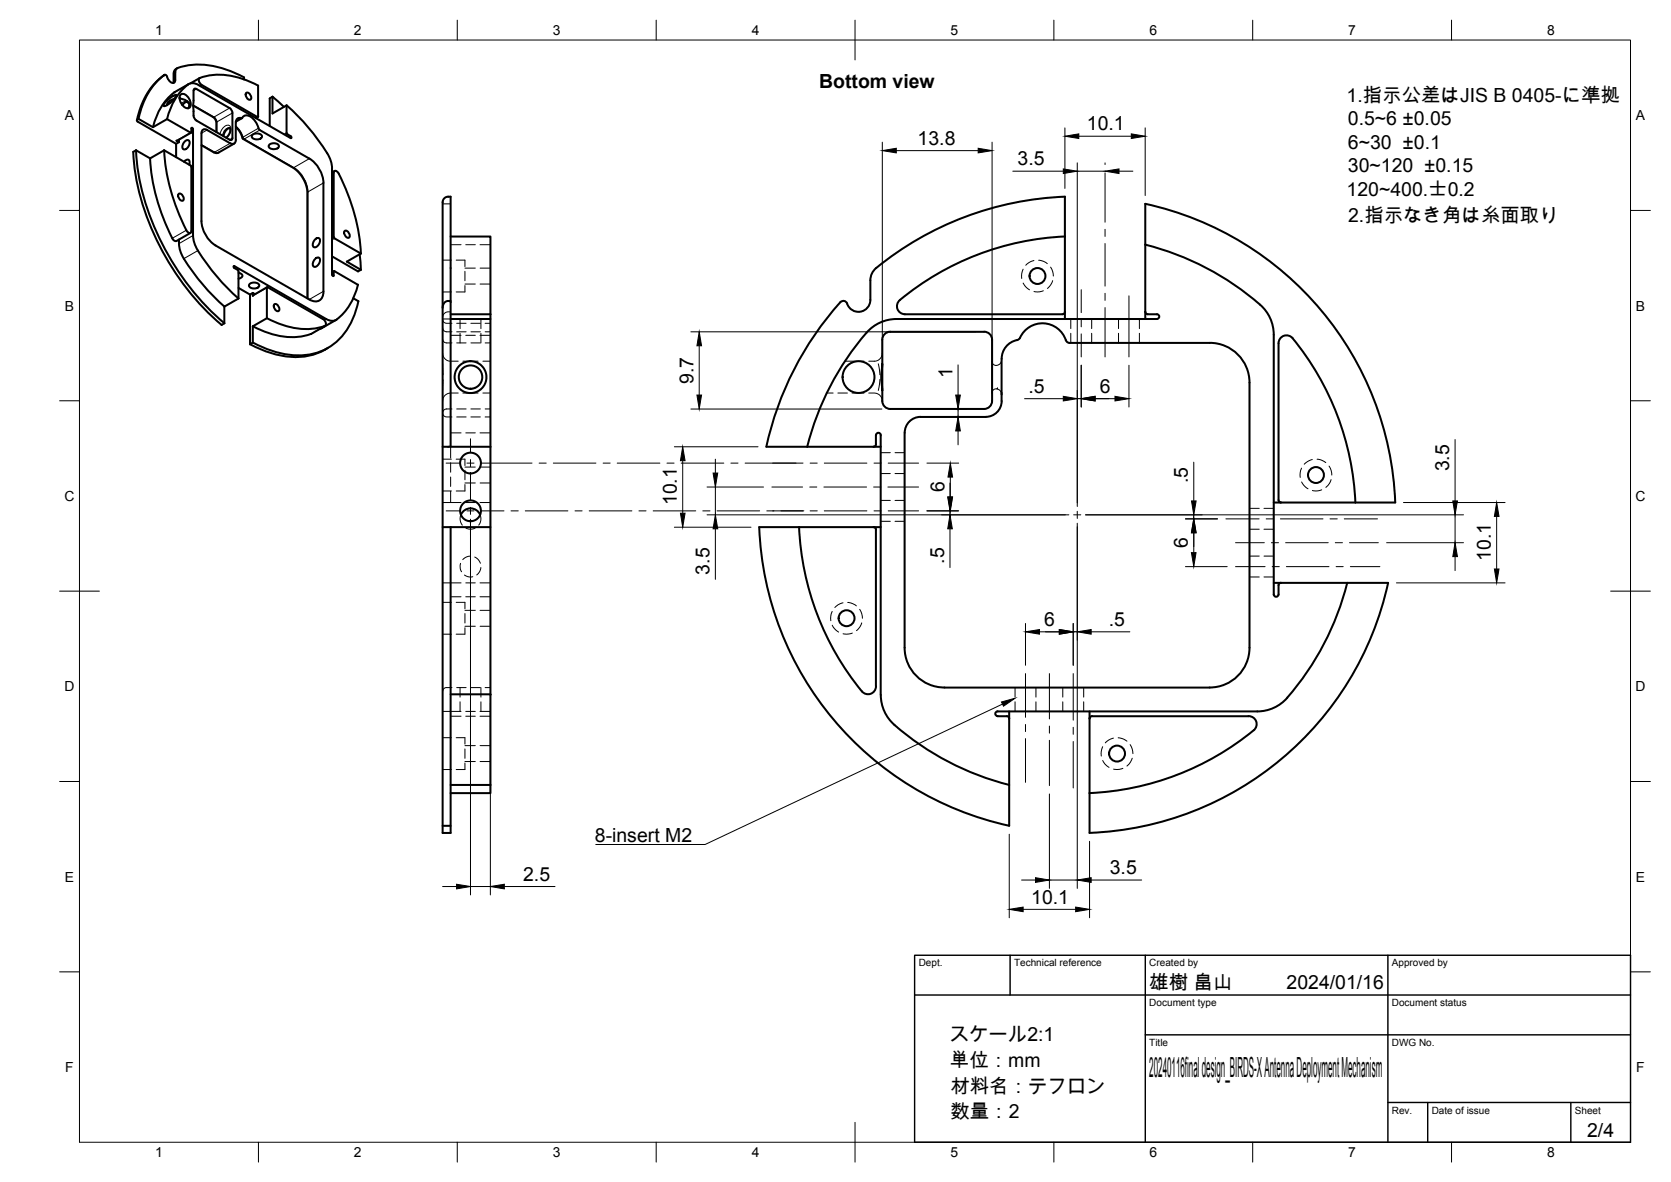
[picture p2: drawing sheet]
<svg xmlns="http://www.w3.org/2000/svg" width="420mm" height="297mm" viewBox="0 0 420 297" stroke-linecap="round" stroke-linejoin="round" font-family="sans-serif">
<!-- layer: Visible -->
<g fill="none" stroke="#000" stroke-width=".51">
<path d="M41.1 19l-2 1.8-2.1 2.7-1.6 3.2-1 3.5M41.4 18.8a17.6 17.6 0 0 0-6.6 11M41.4 18.8l-.2 .2M41.4 18.8l.4 .1 .2 .4M44.5 17.2a1.43 1.43 0 0 0-.9 1.3v2.4M44.6 17.1a20 20 0 0 1 15.4 1.6l1.4 .7M44.6 17.1l-.5 .7-.1 2.7a.97 .97 0 0 1-1.6-.5l-.4-.7M50.2 19.6l-2.3 1.4M61.4 19.5v.5M34.2 37.7a62.5 62.5 0 0 0 14.2 35.4l4.7 5.1 3.3 3M34.8 29.9l-.4 .3 .2 .4 9.7 5.5v3.4M34.8 29.9l3.7 2.1 3.5-2.1"/>
<path d="M37.7 39.8l-3.5-2-.7 .4a62.5 62.5 0 0 0 14.2 35.3l4.7 5.1 3.3 3.1M37.7 39.8a48.9 48.9 0 0 0 5.9 20.5l.8 .3 3.5-2.1M41.3 37.8l6.6 3.8 .2 .3M41.3 37.8l-3.6 2M41.3 37.8a48.5 48.5 0 0 0 5.9 20.5 .52 .52 0 0 0 .9 .1v-16.4M42 25.3l1.3-1.1 1-.3-.2 .6-1.1 1.2-1 .7-.9 .2 .1-.5zM42 29.9l5.9 3.4 .2-.1M42 29.9a14.8 14.8 0 0 1 5.6-8.9h1.3l1 .4 23.2 13.3M42.2 25.7l.5 .2M43.8 24.9a2.04 2.04 0 0 0-1.8 1.5M43.9 23.2a14.9 14.9 0 0 0-5.4 8.8M44.4 35.4l.6 .3-.7 .4"/>
<path d="M45 35.1v.6M45.2 24.8a2.14 2.14 0 0 1 2.4 1.6l-.3 .8M45.4 23.8a1.62 1.62 0 0 1 2.2 1 1.63 1.63 0 0 1-.2 2.4 2.49 2.49 0 0 1-2-3.4zM46.5 35.5a.67 .67 0 0 1 1.1 0 1.6 1.6 0 0 1-1.5 2 1.47 1.47 0 0 1 .4-2zM46.9 25.6l.6 .3M47.1 25.5l-.7 .4-.6 .5M47.4 21.1l-3.5 2.1M48 33.3l-3.6 2.1M48.1 33.2v-.9l.2-.2 .3 .4-.1 26.7M48.6 26.6l5.2 3 .6 1v2.6M50.7 33.5v22.1a7.8 7.8 0 0 0 3.5 6.1l23.6 13.6M52.1 32.7l5.8 3.3"/>
<path d="M52.1 32.7a.86 .86 0 0 0-1-.1 .86 .86 0 0 0-.4 .9M56.2 34.2l.6-1.4 .9-.6 .2 .3-.1 .9-1 1.2M57.7 35.1l-8.6-5a2.43 2.43 0 0 1-.4-2.2v-5.1v-.3l.4-.2 8.9 5.1 .4 1v6.3l-.2 .5-.5-.1M58.9 36.1l-4.4 2.4-.8-.2-3-1.8M59.3 31.9l1 1.1 .6 1.6M59.3 30.8v4.4M59.3 35.2a.86 .86 0 0 1-.4 .9 .86 .86 0 0 1-1-.1M60.7 29.7h.1a1.53 1.53 0 0 1 2.7 0l.7 .9 1.1 2.1 12.5 7.2M60.7 29.7a.99 .99 0 0 0-1.1 .1 .99 .99 0 0 0-.3 1M60.8 29.7l-1.5 .9M61 34.6l.2 .4 12.9 7.4 1.6 1.7 1.1 1.9 .5 2.1v26.9M62 23.3a1.16 1.16 0 0 1 1 1.7 1.16 1.16 0 0 1-1-1.7z"/>
<path d="M63.4 34a1.6 1.6 0 0 1 2.5 .3 1.5 1.5 0 0 1-2.6 0zM64.9 29.4l-.6 .3M64.9 21.5v7.8M64.9 21.5a18.1 18.1 0 0 0-14.7-1.9 1.16 1.16 0 0 0 .5 1.7l14 8.1 .2-.2M67.6 36.5a1.6 1.6 0 0 1 2.5 .2 1.5 1.5 0 0 1-2.6 0zM68.5 24.3l2.9 2.5M72.1 26.5v6.9l.2 .3 .8 .5M72.1 26.5l-3.6 2v-4.2l-.7 .4v7M72.1 26.5a49.6 49.6 0 0 1 11 13.6l.4 2.2v26.7M73.1 34.2l.2 .4-.2 .1M77.8 39.8a7.8 7.8 0 0 1 3.5 6.2v27.2a2.16 2.16 0 0 1-1 2.3 2.16 2.16 0 0 1-2.5-.2M45 48.7a1.16 1.16 0 0 1 1 1.7 1.16 1.16 0 0 1-1-1.7z"/>
<path d="M46.3 40.7a.83 .83 0 0 1 1.3-.3v1M48.5 59.2l.3 1.6 1 2.2M83.5 43l.1 .2M84.1 43l-.6 .3M86.7 58a1.16 1.16 0 0 1 1 1.7 1.16 1.16 0 0 1-1-1.7zM113.3 59.4h10v19.6M267.8 59.4a69.3 69.3 0 0 0-41.9 16.4 2 2 0 0 0-.2 2.1 2 2 0 0 0 1.8 1.1M45 60.2a8.4 8.4 0 0 0 2 5.9 54.2 54.2 0 0 0 9.4 10.9M49.7 63a54.6 54.6 0 0 0 10.3 12M58.9 67.4l.9 .4 .2 .4v6.8M58.9 66.9l23.1 13.3M58.9 66.9l-.2 .1 .2 .4"/>
<path d="M60 72.4l2.9 1.6v12.5M60 75l-3.6 2.1v4.1l-.7 .5M60 68.6a.83 .83 0 0 1 .9 .9l-.9 .5M62.7 71.5a1.6 1.6 0 0 1 2.5 .3 1.5 1.5 0 0 1-2.6 0zM63.6 73.6l-.7 .4M64.1 73.9l-.5-.3v.7v-.1M67.1 80a18.1 18.1 0 0 0 14.6 1.9M67.1 80l.1-7.8 14 8M67.1 80l-3.5 2v4.1l-.7 .4M67.2 72.2l-3.6 2M69 76.4a1.16 1.16 0 0 1 1 1.8 1.16 1.16 0 0 1-1-1.8zM79.3 65a.67 .67 0 0 1 1.1 0 1.6 1.6 0 0 1-1.5 2 1.47 1.47 0 0 1 .4-2z"/>
<path d="M79.3 60.1a.67 .67 0 0 1 1.1 0 1.6 1.6 0 0 1-1.5 2 1.47 1.47 0 0 1 .4-2zM83.5 69l.4 .4v-1.1l.2-.1 5.9 3.4M84 68.1l-.5 .3M88.8 75l1.3 .7M90 71.5a14.9 14.9 0 0 1-5.7 9l-1.3 .1-1-.4M90.1 75.7a16.7 16.7 0 0 1-8.7 12.3 17.9 17.9 0 0 1-13.8-.1l-4-1.8M90.4 63.9l.3 3.9M90.7 63.7a48.3 48.3 0 0 0-5.9-20.6 .52 .52 0 0 0-.8 0l-.1 16.6 6.8 4-3.5 2.1 3.5 2-.7 .4-6.5-3.8M113.3 75.6l-.9 .1-.5 .2-.4 .6-.2 .9M113.3 79h10M123.3 79v33.3M211.3 76a80 80 0 0 0-18.6 36.3"/>
<path d="M211.3 75.9a.99 .99 0 0 1 1.7 .4 3 3 0 0 0 3.3 2 3 3 0 0 0 2.5-2.9v-5l.4-1.7a7.1 7.1 0 0 1 3-2.8 80 80 0 0 1 45.6-16.5v30.8M267.8 78.4l-.2 .4-.4 .2h-39.7M288 61.5a69.4 69.4 0 0 1 29.5 15.7 10 10 0 0 1 2.8 6.9v65.3a.6 .6 0 0 0 .6 .6 .6 .6 0 0 0 .6-.6v-2.6l.6-.3M288 78.4l.3 .5 2.6 .1a.59 .59 0 0 1 .6 .6 .59 .59 0 0 1-.6 .6h-65.5a10.5 10.5 0 0 0-8.7 4.8 70 70 0 0 0-13.7 27.3M62.9 86.5a20.9 20.9 0 0 0 16.6 2.4l2.9-1.5M81.2 80.2l.6 .6a.78 .78 0 0 1-.1 1.1M81.7 81.9l-3.5 2a16.8 16.8 0 0 1-13.3-1.3l-1.3-.6M84.5 80.4l-4 2.2M113.3 80.2h10M221.8 91.5v6.6l-.2-2.9zM221.8 91.5v-6.1a2 2 0 0 1 2-2h23.6a1.97 1.97 0 0 1 2 2v15.4a2 2 0 0 1-2 2h-23.6a2 2 0 0 1-2-2v-2.7M251.8 98.7v.4"/>
<path d="M251.8 90.2v10.6M255.7 85.5a4.8 4.8 0 0 0-3.8 4.7M255.7 85.5a1.67 1.67 0 0 0 1.2-1.3 6.2 6.2 0 0 1 6.1-2.9 6.2 6.2 0 0 1 5.1 4.5l.9 .4M268.9 86.2h35.3a10 10 0 0 1 10 10v66.6M288 80.2v-29a80 80 0 0 1 62.8 75.1h-30.5M321.5 86.3v39.4l.2 .4 .4 .2M325 85a70 70 0 0 1 15.8 41.3M325 85a2 2 0 0 0-2.2-.6 2 2 0 0 0-1.3 1.9M111.3 112.3h2v-62.9l-1.3 .2-.5 .6-.2 .6v158.5h2v-76.8M113.3 112.3h10M123.3 112.3v20.2M192.7 112.3h28.7"/>
<path d="M219.7 112.3l.5-.4v-2.5a.61 .61 0 0 1 .6-.6 .61 .61 0 0 1 .7 .6l-.1 65.2a10.7 10.7 0 0 0 4.9 8.8 70 70 0 0 0 27.5 13.9M227.5 108.8v54M251.9 100.8a4 4 0 0 1-4.1 4h-16.3a4 4 0 0 0-4 4M111.3 132.5h2M113.3 132.5h10v42M120.7 129.4a2.61 2.61 0 0 0-2.4-1.7 2.61 2.61 0 0 0-2.4 1.7M200.9 132.5a70 70 0 0 0 15.8 41.2M219.7 132.5l.4 .1 .2 .5-.1 39.4a1.98 1.98 0 0 1-1.3 1.9 1.98 1.98 0 0 1-2.2-.7M221.4 132.5h-30.5a80 80 0 0 0 62.9 75l-.1-28.7M320.3 146.5h28.7a80 80 0 0 1-75 62.8v-30.5M338.7 146.5a69.7 69.7 0 0 1-15.7 29.5 10 10 0 0 1-6.9 2.8h-65.2a.61 .61 0 0 0-.6 .6 .61 .61 0 0 0 .5 .6h2.4l.4 .1 .2 .5M113.3 174.5h10"/>
<path d="M123.3 174.5v22.8M227.5 162.8a10 10 0 0 0 10 10M237.4 172.8h66.8M314.2 162.8a10 10 0 0 1-10 10M113.3 197.3h10M123.3 197.3v2h-10M274 180.6l.1-.5 .5-.1h39.4a1.98 1.98 0 0 1 1.9 1.3 1.98 1.98 0 0 1-.7 2.2M315.2 183.5a70 70 0 0 1-41.2 15.8M111.3 207.5h2"/>
<circle cx="260.9" cy="69.4" r="2"/>
<circle cx="118.3" cy="94.8" r="4"/>
<circle cx="118.3" cy="94.7" r="2.94"/>
<circle cx="215.9" cy="94.8" r="4"/>
<circle cx="118.3" cy="116.4" r="2.61"/>
<circle cx="330.9" cy="119.4" r="2"/>
<circle cx="118.3" cy="128.4" r="2.61"/>
<circle cx="212.9" cy="155.4" r="2"/>
<circle cx="280.9" cy="189.4" r="2"/>
</g>
<!-- layer: Hidden -->
<g fill="none" stroke="#000" stroke-width=".25">
<path d="M111.3 51.2h2M111.3 65.4h2.2M111.3 73.4h2.2M113.3 78.4a1.56 1.56 0 0 0-2 1.4M113.3 61.5h2.6M114.7 65.4h2.2v1.6M116.9 68.2v2.4M116.9 71.8v1.6h-2.2M116.9 67.4h2.6M116.9 71.4h2.6M117.1 61.5h2.4M120.7 61.5h2.6"/>
<path d="M120.7 67.4h2.6M120.7 71.4h2.6M257.3 67.7l-.4 1.1v1.2M257.3 71.1l.5 .9 1.1 .8M260 65.5l-1.3 .5-.8 .7M261.2 65.4l1.3 .3 .8 .6M262.3 73.1l-.9 .2h-1.4M264.2 67.1l.5 1.1 .2 1.2M264.7 70.5l-.5 1-.8 1M111.3 91.4l.1 2.8M111.3 82.4a1 1 0 0 0 1 1h1.3M111.3 85.2a1 1 0 0 0 1 1h1.3"/>
<path d="M111.3 88.8a2 2 0 0 0 2 2h1.9M111.3 80.2a1 1 0 0 0 1 1h1.3M111.3 80.2h2M111.4 95.4l-.1 2.7M113.3 84.3h2.6M114.3 94.4v.8M114.8 83.4h2.4M114.8 86.2h2.4M114.8 81.2h2.4M115.2 98.8h-1.9a2 2 0 0 0-2 2M115.7 80.2v2.4M115.7 83.8v2.4"/>
<path d="M116.4 98.8h3.8M116.4 90.8h3.8M117.1 97.5l.9 .2 1.5-.2M117.1 84.3h2.4M118.4 83.4h2.4M118.4 86.2h2.4M118.4 81.2h2.4M120.7 84.3h2.6M120.9 80.2v2.4M120.9 83.8v2.4M121.4 98.8h1.9M121.4 90.8h1.9"/>
<path d="M122 83.4h1.3M122 86.2h1.3M122 81.2h1.3M122.3 94.4v.8M207.9 98.8h1.6M210.7 98.8h2.4M212.4 90.8h4.9M214.2 98.8h3.1M218.4 98.8a3.7 3.7 0 0 1 2.4 .2l.8 .8 .2 1M220.8 91.4l.5 2.8M221.2 95.4l-.4 2.7M221.8 88.8a2.05 2.05 0 0 1-2 2h-1.4"/>
<path d="M249.4 98.7a1.2 1.2 0 0 1 1.2-.9 1.2 1.2 0 0 1 1.2 1v.3M250.8 97.5l-.1 .2zM251.8 90.4a1.21 1.21 0 0 1-1 1.4 1.21 1.21 0 0 1-1.4-1M269.2 80.2v2.4M269.2 83.8v2.4M274.5 80.2v2.4M274.5 83.8v2.4M281.2 80.2v2.4M281.2 83.8v2.4M286.5 80.2v2.4M286.5 83.8v2.4M111.3 115.4h2.2"/>
<path d="M113.3 112.3v2.8M113.3 116.3v2.4M113.3 119.9v2.3M113.3 108.8h2.6M113.6 102.8h-1.3a1.01 1.01 0 0 0-1 1 1.01 1.01 0 0 0 1 1h1.3M114.7 115.4h2.2v1.6M114.8 102.8h2.4M114.8 104.8h2.4M116.9 118.2v2.4M116.9 117.4h2.6M117.1 108.8h2.4M118.4 102.8h2.4"/>
<path d="M118.4 104.8h2.4M120.7 108.8h2.6M120.7 117.4h2.6M122 102.8h1.3M122 104.8h1.3M221.4 113.8h2.5M221.4 119h2.5M225 113.8h2.5M225 119h2.5M327.3 117.7l-.4 1.1v1.2M330 115.5l-1.3 .5-.8 .7M331.2 115.4l.8 .1 1.4 .8"/>
<path d="M334.2 117.1l.5 1.1 .2 1.2M111.3 126.3h4.6M111.3 123.4h2.2M113.3 123.4v2.9M115.9 129.4l-.2 1.4 .5 1.2M116.9 121.8v1.6h-2.2M116.9 121.4h2.6M117.1 126.3h2.4M117.2 132.7l1.1 .3 1.2-.3M118.3 139.7l-.9 .2-1 .7M119.4 140l1 .7 .4 .8M120.7 126.3h2.6"/>
<path d="M120.7 121.4h2.6M120.7 129.4l.2 1.4-.5 1.2M221.4 131h2.5M221.4 125.8h2.5M225 131h2.5M225 125.8h2.5M314.2 127.7h2.4M314.2 133h2.4M314.2 139.7h2.4M317.8 127.7h2.5M317.8 133h2.5M317.8 139.7h2.5"/>
<path d="M327.3 121.1l.6 .9 1 .8M332.3 123.1l-1.4 .3-.9-.1M334.7 120.5l-.5 1-.8 1M111.3 146.5h4.6M111.3 151.4h2.2M111.3 159.4h2.2M113.3 150h2.6M114.7 151.4h2.2v1.6M115.8 141.6l-.1 1.4 .4 .7M116.8 144.5l.8 .4h1.3M116.9 154.2v2.4M116.9 157.8v1.6h-2.2"/>
<path d="M116.9 153.4h2.6M116.9 157.4h2.6M117.1 146.5h2.4M117.1 150h2.4M120.7 146.5h2.6M120.7 150h2.6M120.7 153.4h2.6M120.7 157.4h2.6M120.9 142.6l-.4 1.2-.6 .7M209.3 153.7l-.4 1.1v1.2M209.3 157.1l.5 .9 1.1 .8M212 151.5l-1.3 .5-.8 .7"/>
<path d="M213.1 151.4l.9 .1 1.3 .8M214.3 159.1l-1.4 .3-.9-.1M216.2 153.1l.5 1.1 .2 1.2M216.7 156.5l-.5 1.1-.9 .9M314.2 145h2.4M317.8 145h2.5M111.3 178.8h4.6M113.3 180h2.6M113.6 172.8h-1.3a1 1 0 0 0-1 1M114.8 172.8h2.4M115.7 172.8v2.4M115.7 176.4v2.4"/>
<path d="M117.1 180h2.4M117.1 178.8h2.4M118.4 172.8h2.4M120.7 180h2.6M120.7 178.8h2.6M120.9 172.8v2.4M120.9 176.4v2.4M122 172.8h1.3M255.2 172.8v2.4M255.2 176.4v2.4M260.5 172.8v2.4M260.5 176.4v2.4"/>
<path d="M267.2 172.8v2.4M267.2 176.4v2.4M272.5 172.8v2.4M272.5 176.4v2.4M111.3 185.4h2.2M111.3 193.4h2.2M114.7 185.4h2.2v1.6M116.9 188.2v2.4M116.9 191.8v1.6h-2.2M116.9 187.4h2.6M116.9 191.4h2.6M120.7 187.4h2.6"/>
<path d="M120.7 191.4h2.6M277.3 187.6l-.4 1.2v1.2M277.3 191.1l.5 .9 1.1 .8M280 185.5l-1.3 .5-.8 .7M281.2 185.4l1.3 .3 .9 .6M282.3 193.1l-.9 .2h-1.4M284.2 187.1l.5 1.2 .2 1.1M284.7 190.5l-.5 1-.8 1"/>
</g>
<!-- layer: Visible Narrow -->
<g fill="none" stroke="#000" stroke-width=".25">
<path d="M41.2 18.9l-.1 .1M41.2 18.9a17.6 17.6 0 0 0-6.6 11.1M41.2 18.9h.1M41.4 18.8l-.2 .1M43.9 18.2v2M43.9 18.2l-.2 .3M44.1 18.1l-.2 .1M44.3 17.3l-.3 .3-.1 .6M42.3 25.6l.6 .1M43.9 20.2l-.2 .6M43.9 20.2l-.2 .3M44.1 20.1l-.2 .1"/>
<path d="M47 25.5l.3 .1M47 25.4a1.55 1.55 0 0 0-1.4 .7M47.3 21.3l-3.6 2M47.9 33.3l-3.5 2.1M48.5 32.5l-.4 .3M48.6 26.4l5.2 3M49.4 22.4l-.7 .4M50.7 36.3l3.3 1.9M50.7 21.3l-.5 .3M52.1 32.7l-1.4 .8M53.8 29.4h-.2M53.8 29.4l.5 .5 .2 .7"/>
<path d="M54 38.2l-.3 .1M54 38.2l.5 .2 .5-.1M54.5 30.6l-.1 .2M54.5 30.6v2.7M55.3 33.7l.4-1a1.58 1.58 0 0 1 2.1-1.1 2.36 2.36 0 0 1-.8 3.1M57.7 27.2l-3.9 2.2M57.8 32.2a1.75 1.75 0 0 0-1.8 1.9M57.9 36l-3.9 2.2M58.4 34.7l-.7 .4M58.4 28.4l-3.9 2.2M59.3 31.7l1.1 1.2 .7 1.6M60.7 29.7l-1.4 .8"/>
<path d="M61.1 34.5l-.1 .1M61.1 34.5l.3 .4M61.4 34.9l12.5 7.2M61.4 34.9l-.2 .1M64.7 29.4l-.4 .2M65 32.2l-3.9 2.3M65.3 32.7l-3.9 2.2M72.1 33.4l-.7 .3M72.3 33.7l-.5 .3M73.1 34.2l-.5 .3M77.8 39.9l-3.9 2.2M46.9 57.9l-3.6 2"/>
<path d="M48.5 59.2l-3.5 2M73.9 42.1a7.8 7.8 0 0 1 3.5 6.1M73.9 42.1h-.2M77.4 48.2v26.9M77.4 48.2l-.1 .2M81.3 46l-3.9 2.2M83.9 59.5l-.4 .3M83.9 43.4l-.4 .3M84.1 59.9l-.6 .4M49.7 63l-3.5 2M58.9 66.9l-.2 .1M67.1 72.3l-3.5 2"/>
<path d="M81.3 73.2l-3.5 2.1M83.9 68.3l-.4 .2M83.9 69.2l-.2 .1M81.7 81.9l-3.6 2.1M82 80.2l-.5 .2"/>
</g>
<!-- layer: BORDER -->
<g fill="none" stroke="#000" stroke-width=".25">
<path d="M20 10.1h390v276.9h-390zM65 5.1v5M115 5.1v5M165 5.1v5M215 5.1v10M265 5.1v5M315 5.1v5M365 5.1v5M15 52.9h5M410 52.9h5M15 100.7h5M410 100.7h5"/>
<path d="M15 148.6h10M405 148.6h10M15 196.4h5M410 196.4h5M15 244.2h5M410 244.2h5M65 287v5M115 287v5M165 287v5M215 282.1v9.9M265 287v5M315 287v5"/>
<path d="M365 287v5"/>
</g>
<!-- layer: TITLEBLOCK -->
<path d="M230 240.1h180v46.9h-180zM230 250h180M254 240.1v9.9M288 240.1v46.9M349 240.1v46.9M288 260.1h122M349 277.1h61M359 277.1v9.9M395 277.1v9.9" fill="none" stroke="#000" stroke-width=".36"/>
<!-- layer: Smart Centers -->
<g fill="none" stroke="#000" stroke-width=".25">
<path d="M277.9 43.4v12.4M277.9 57.6v1.8M271.9 72.8v5.8M277.9 61.2v10.7M277.9 73.7v1.8M277.9 77.3v12.4M283.9 74.3v15.4M271.9 80.4v1.7M271.9 83.9v5.8M112.2 116.4h3.4M117.4 116.4h1.8M118.3 110.3v3.4"/>
<path d="M118.3 115.5v1.8M118.3 119.1v6.6M121 116.4h12.8M135.6 116.4h1.8M139.1 116.4h10.7M151.6 116.4h1.8M155.2 116.4h10.7M167.7 116.4h1.8M171.3 116.4h10.7M183.8 116.4h1.8M187.3 116.4h14.6M203.7 116.4h1.8"/>
<path d="M207.3 116.4h10.7M219.8 116.4h1.8M223.3 116.4h7.7M112.2 128.4h3.4M117.4 128.4h1.8M118.3 127.5v1.8M118.3 131.1v3.4M121 128.4h5.7M128.5 128.4h1.8M132.1 128.4h10.7M144.6 128.4h1.8M148.1 128.4h10.8"/>
<path d="M160.7 128.4h1.7M164.2 128.4h10.7M176.7 128.4h1.8M180.3 128.4h10.7M192.8 128.4h9.3M194.1 122.4h7.7M203.6 122.4h1.8M203.7 128.4h1.8M207.2 122.4h10.7M207.3 128.4h10.7M219.7 122.4h1.7M219.8 128.4h1.8"/>
<path d="M223.2 122.4h7.8M223.3 128.4h7.7M270 129.4h1.8M270.9 128.5v1.8M308.2 130.4h8.4M310.7 136.4h7.2M318.4 130.4h1.7M319.7 136.4h1.8M321.9 130.4h10.8M323.3 136.4h10.7M334.4 130.4h1.8M335.7 136.4h1.8"/>
<path d="M338 130.4h8.4M339.3 136.4h7.3M310.7 142.4h7.4M319.9 142.4h1.8M323.4 142.4h10.8M336 142.4h1.7M339.5 142.4h7.5M257.9 169.3v11M263.9 169.3v11.4M269.9 169.3v11.7M257.9 182.1v1.7M257.9 185.6v11"/>
<path d="M263.9 182.5v1.7M263.9 186v11.4M269.9 182.8v1.7M269.9 186.3v11.7"/>
</g>
<!-- layer: FD_Dimensions -->
<g fill="none" stroke="#000" stroke-width=".25">
<path d="M221.8 35.7v53.7M225.4 37.9h20.6M249.4 35.7v63M267.8 32.1v15.3M271.3 34.2h13.2M288 32.1v17M254.7 43h12.7M270.9 40.9v86.4M270.9 43h7M277.9 40.9v.4M281.4 43h3.5M173.7 83.4h71.6"/>
<path d="M175.8 86.9v12.4M240.9 91.7v7.6M271.9 91.8v10.5M283.9 91.8v10.5M169.6 112.3h21M171.7 115.8v13.2M173.7 102.8h48M179.9 115.4v3.5M233.1 116.4h7.9M239 119.9v5M240.5 102.8h2.5M240.9 102.8v2"/>
<path d="M240.9 108.3v3.5M257.6 100.2h9.8M270.9 100.2h1M275.4 100.2h5M300.2 116.1v9.8M365.9 110.5v15.4M118.3 130.5v94.4M169.6 132.5h19.2M177.8 122.4h14.2M177.8 129.4h91M179.9 122.4v7M179.9 132.9v12.7"/>
<path d="M233.1 128.4h7.9M238.9 121.4v3.5M238.9 128.4v1M238.9 132.9v9.7M270.9 131.5v91.8M273 129.4h95M298.1 130.4h8M300.2 129.4v1M300.2 133.9v5M348.7 136.4h19.3M352.9 126.3h25.5M365.9 129.4v7"/>
<path d="M365.9 139.9v3.5M376.3 129.8v13.2M257.9 156.7v10.5M261.4 158.8h5M269.9 156.7v10.5M269.9 158.8h1M274.4 158.8h9.7M298.1 142.4h10.5M351.1 146.5h27.3M123.3 176.7v48.2M263.9 199.5v23.8M253.8 209.6v21"/>
<path d="M274 211.4v19.2M111.3 222.8h3.5M118.3 222.8h5M126.8 222.8h12.8M256.9 221.2h3.5M257.3 228.5h13.2M263.9 221.2h7M274.4 221.2h12.7"/>
</g>
<g fill="#000" stroke="#000" stroke-width=".25">
<path d="M221.8 37.9l3.6-.6v1.1zM246 37.3l3.4 .6-3.4 .5zM267.8 34.2l3.5-.6v1.2zM284.5 33.6l3.5 .6-3.5 .6zM267.4 42.4l3.5 .6-3.5 .6zM277.9 43l3.5-.6v1.2zM175.2 99.3h1.2l-.6 3.5zM175.8 83.4l.6 3.5h-1.2zM240.3 99.3h1.2l-.6 3.5zM267.4 99.6l3.5 .6-3.5 .6zM271.9 100.2l3.5-.6v1.2zM280.4 99.6l3.5 .6-3.5 .6z"/>
<path d="M171.7 112.3l.6 3.5h-1.2zM179.3 118.9h1.2l-.6 3.5zM239 116.4l.5 3.5h-1.1zM240.9 104.8l.6 3.5h-1.2zM171.1 129h1.2l-.6 3.5zM179.9 129.4l.6 3.5h-1.2zM238.3 124.9h1.2l-.6 3.5zM238.9 129.4l.6 3.5h-1.2zM238.4 124.9h1.1l-.5 3.5zM300.2 130.4l.5 3.5h-1.1zM299.6 138.9h1.1l-.5 3.5zM300.2 130.4l.6 3.5h-1.2z"/>
<path d="M299.6 125.9h1.2l-.6 3.5zM365.9 136.4l.6 3.5h-1.2zM365.3 125.9h1.2l-.6 3.5zM376.3 126.3l.6 3.5h-1.1zM257.9 158.8l3.5-.6v1.2zM266.4 158.2l3.5 .6-3.5 .6zM270.9 158.8l3.5-.6v1.2zM375.8 143h1.1l-.6 3.5zM114.8 222.2l3.5 .6-3.5 .6zM123.3 222.8l3.5-.6v1.2zM253.8 228.5l3.5-.5v1.1zM260.4 220.6l3.5 .6-3.5 .5z"/>
<path d="M270.5 228l3.5 .5-3.5 .6zM270.9 221.2l3.5-.6v1.1z"/>
</g>
<!-- layer: Leaders -->
<path d="M251.8 176.4l3.4-.9-2.9 2z" fill="#000" stroke="#000" stroke-width=".25"/>
<path d="M252.1 176.9l-74.8 35.3h-27.5" fill="none" stroke="#000" stroke-width=".25"/>
<text font-size="7" x="289" y="270.6">20240116final design_BIRDS-X Antenna Deployment Mechanism</text>
<g font-size="4.9">
<text x="206" y="22">Bottom view</text>
<text x="338.6" y="25.6">1.指示公差はJIS B 0405-に準拠</text>
<text x="273.3" y="32.8">10.1</text>
<text x="338.9" y="31.5">0.5~6 ±0.05</text>
<text x="230.7" y="36.4">13.8</text>
<text x="255.9" y="41.6">3.5</text>
<text x="338.9" y="37.3">6~30 ±0.1</text>
<text x="338.9" y="43.2">30~120 ±0.15</text>
<text x="338.6" y="49.3">120~400.士0.2</text>
<text x="339" y="55.7">2.指示なき角は糸面取り</text>
<text x="239.5" y="94.9" transform="rotate(-90 239.5 94.9)">1</text>
<text x="174.3" y="96.5" transform="rotate(-90 174.3 96.5)">9.7</text>
<text x="258.6" y="98.7">.5</text>
<text x="276.5" y="98.7">6</text>
<text x="364.4" y="118.5" transform="rotate(-90 364.4 118.5)">3.5</text>
<text x="237.5" y="123.7" transform="rotate(-90 237.5 123.7)">6</text>
<text x="298.7" y="121.4" transform="rotate(-90 298.7 121.4)">.5</text>
<text x="170.2" y="127" transform="rotate(-90 170.2 127)">10.1</text>
<text x="298.7" y="137.7" transform="rotate(-90 298.7 137.7)">6</text>
<text x="237.4" y="141.7" transform="rotate(-90 237.4 141.7)">.5</text>
<text x="374.9" y="141" transform="rotate(-90 374.9 141)">10.1</text>
<text x="178.4" y="144.4" transform="rotate(-90 178.4 144.4)">3.5</text>
<text x="262.5" y="157.3">6</text>
<text x="278.8" y="157.3">.5</text>
<text x="149.6" y="211.5">8-insert M2</text>
<text x="131.6" y="221.3">2.5</text>
<text x="279.1" y="219.7">3.5</text>
<text x="259.3" y="227.1">10.1</text>
<text x="289" y="248.5">雄樹 畠山</text>
<text x="323.5" y="248.5">2024/01/16</text>
<text x="238.8" y="261.7">スケール2:1</text>
<text x="238.9" y="268.2">単位：mm</text>
<text x="239" y="274.6">材料名：テフロン</text>
<text x="239" y="281">数量：2</text>
<text x="399.1" y="285.7">2/4</text>
</g>
<g font-size="3.5">
<text x="39" y="8.8">1</text>
<text x="89" y="8.8">2</text>
<text x="139" y="8.8">3</text>
<text x="189" y="8.8">4</text>
<text x="239" y="8.8">5</text>
<text x="289" y="8.8">6</text>
<text x="339" y="8.8">7</text>
<text x="389" y="8.8">8</text>
<text x="16.3" y="30.2">A</text>
<text x="411.3" y="30.2">A</text>
<text x="16.3" y="78">B</text>
<text x="411.3" y="78">B</text>
<text x="16.2" y="125.9">C</text>
<text x="411.2" y="125.9">C</text>
<text x="16.2" y="173.7">D</text>
<text x="411.2" y="173.7">D</text>
<text x="16.3" y="221.6">E</text>
<text x="411.3" y="221.6">E</text>
<text x="16.4" y="269.4">F</text>
<text x="411.4" y="269.4">F</text>
<text x="39" y="290.8">1</text>
<text x="89" y="290.8">2</text>
<text x="139" y="290.8">3</text>
<text x="189" y="290.8">4</text>
<text x="239" y="290.8">5</text>
<text x="289" y="290.8">6</text>
<text x="339" y="290.8">7</text>
<text x="389" y="290.8">8</text>
</g>
<g font-size="2.5">
<text x="231" y="242.9">Dept.</text>
<text x="255" y="242.9">Technical reference</text>
<text x="289" y="242.9">Created by</text>
<text x="350" y="242.9">Approved by</text>
<text x="289" y="252.8">Document type</text>
<text x="350" y="252.8">Document status</text>
<text x="289" y="262.9">Title</text>
<text x="350" y="262.9">DWG No.</text>
<text x="350" y="279.9">Rev.</text>
<text x="360" y="279.9">Date of issue</text>
<text x="396" y="279.9">Sheet</text>
</g>
</svg>
